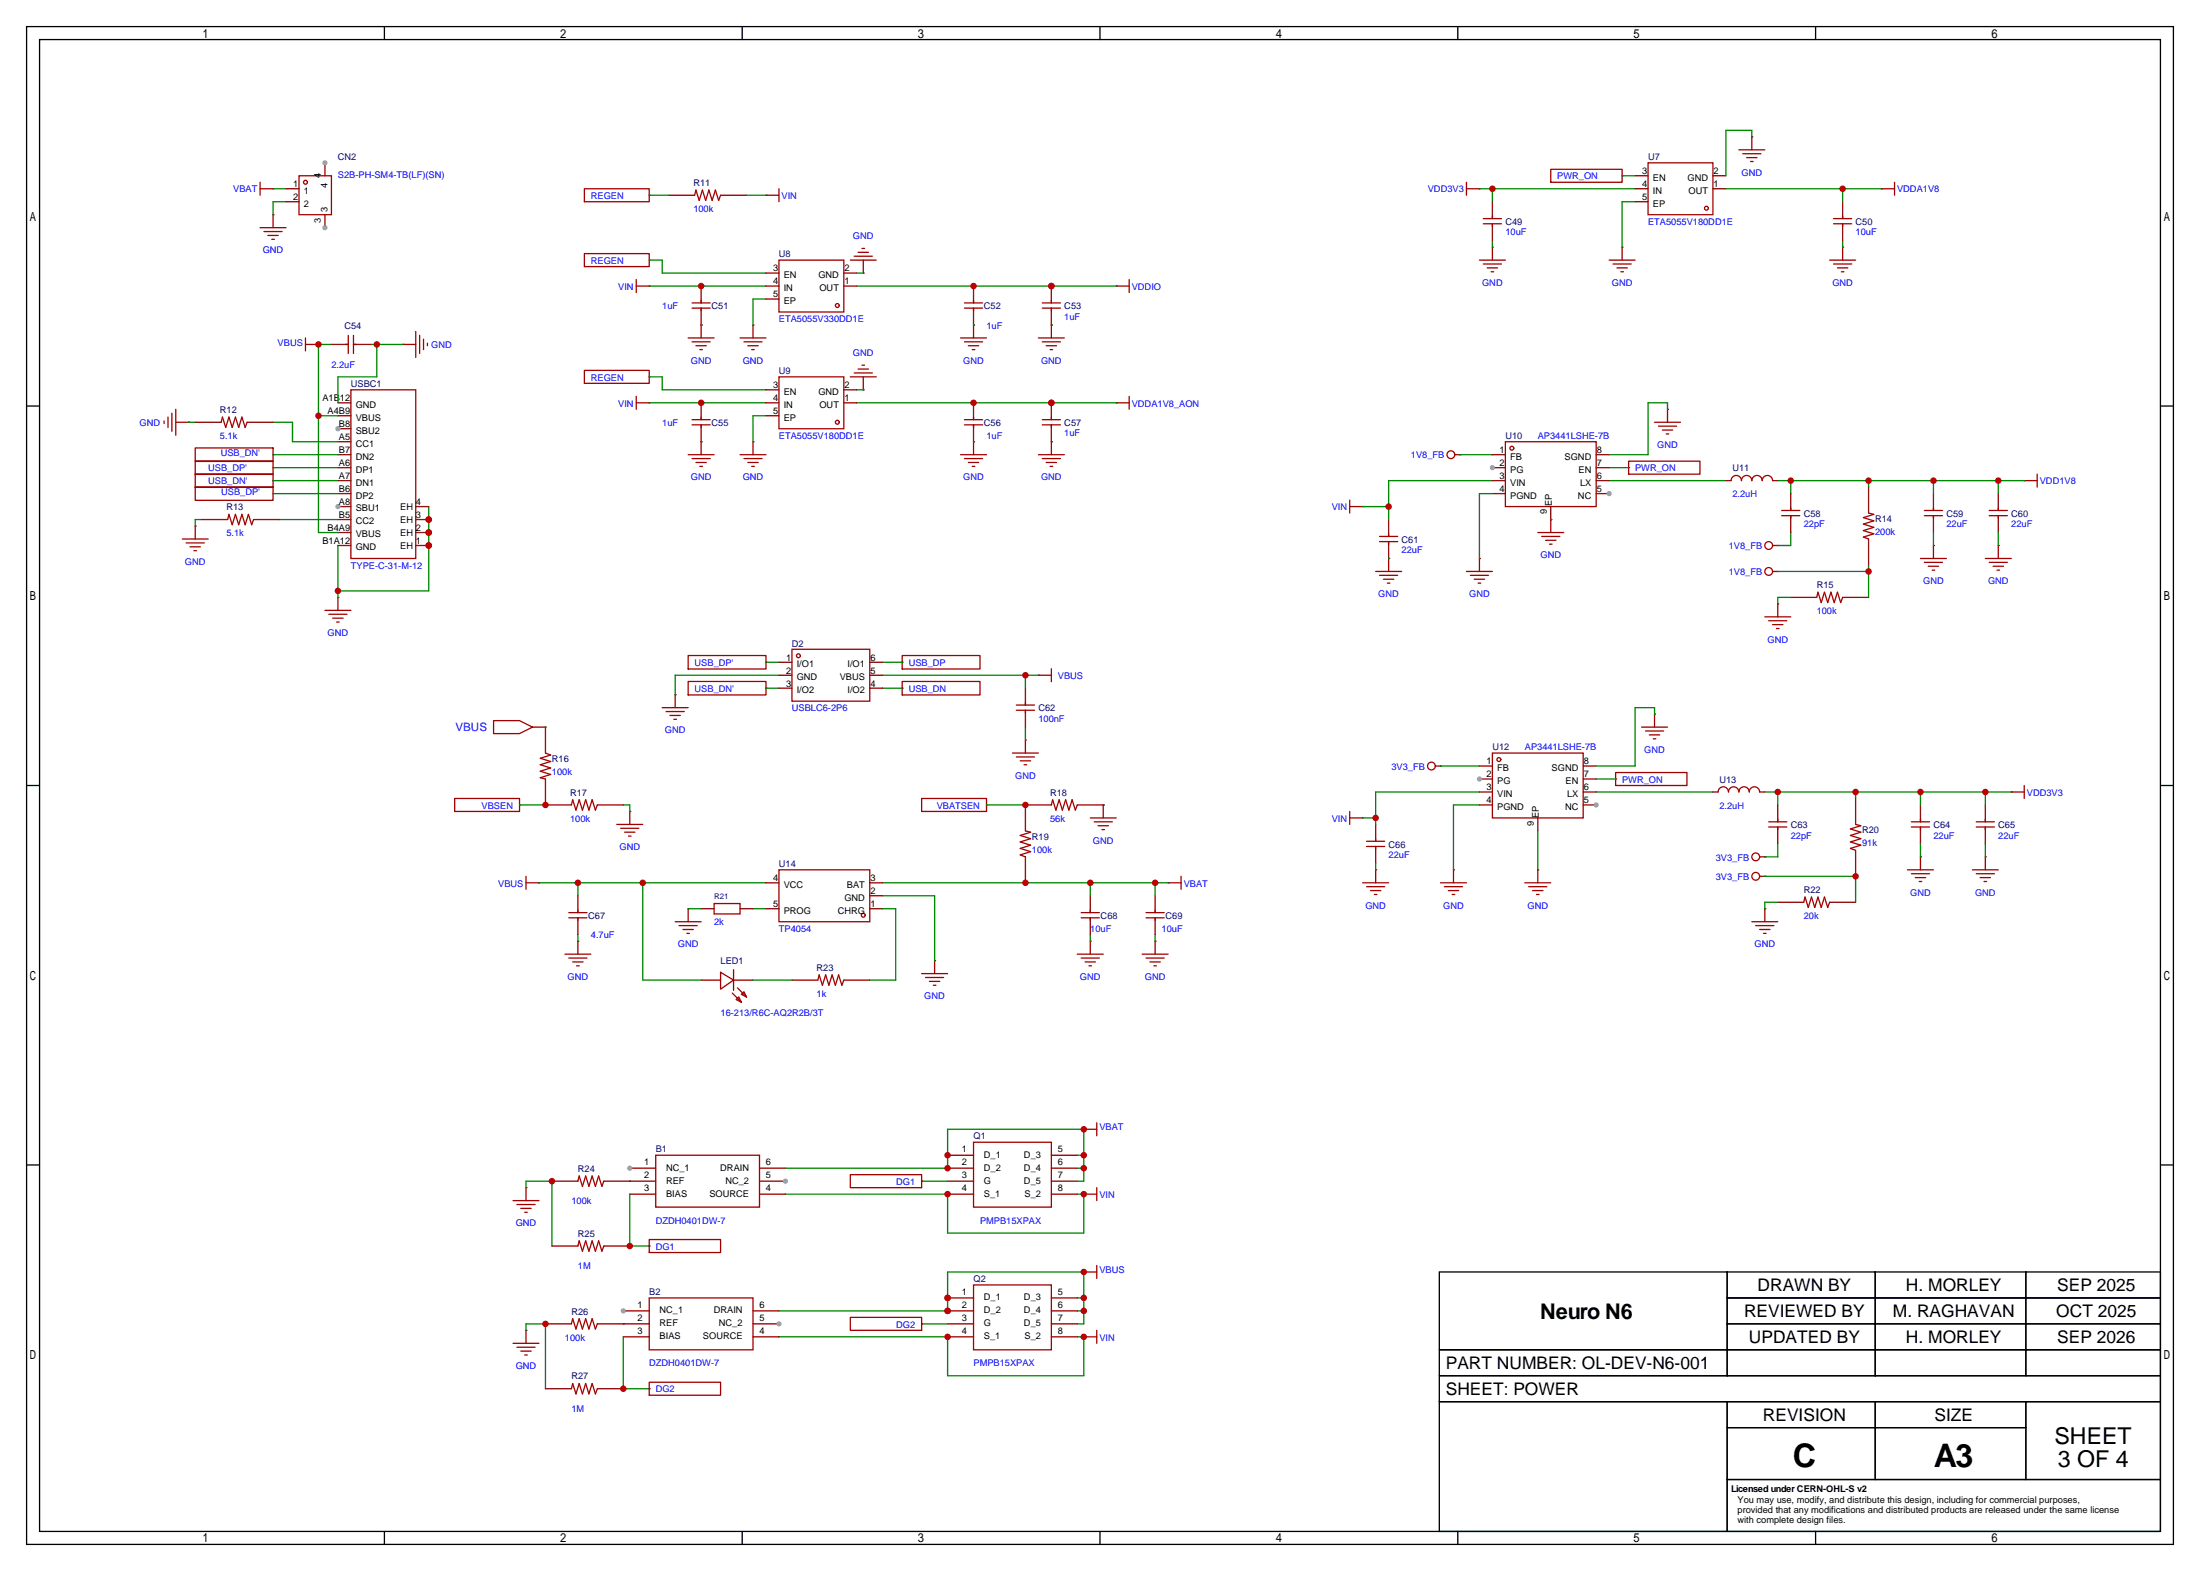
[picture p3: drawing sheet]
<svg xmlns="http://www.w3.org/2000/svg" width="431mm" height="308mm" viewBox="0 0 431 308" stroke-linecap="round" stroke-linejoin="round" font-family="sans-serif">
<g fill="none" stroke="#000" stroke-width=".25">
<path d="M5.2 5.2h420.4v297.2h-420.4zM7.7 7.7h415.3v292.1h-415.3zM75.3 5.2v2.5M145.3 5.2v2.5M215.4 5.2v2.5M285.5 5.2v2.5M355.5 5.2v2.5M5.2 79.5h2.5M423 79.5h2.6M5.2 153.8h2.5M423 153.8h2.6M5.2 228.1h2.5"/>
<path d="M423 228.1h2.6M281.8 249h141.2v50.8h-141.2zM338.2 249v20.4M338.2 254.1h84.8M338.2 259.2h84.8M367.2 249v20.4M396.7 249v20.4M281.8 264.3h141.2M281.8 269.4h141.2M281.8 274.4h141.2M338.2 274.4v25.4M338.2 279.5h58.5"/>
<path d="M367.2 274.4v15.3M396.7 274.4v15.3M75.3 299.8v2.6M145.3 299.8v2.6M215.4 299.8v2.6M285.5 299.8v2.6M338.2 289.7h84.8M355.5 299.8v2.6"/>
</g>
<g fill="none" stroke="#a10000" stroke-width=".25">
<path d="M50.9 37h2.6M50.9 35.7v2.5M287.1 37h2.6M287.1 35.7v2.5M303.7 33.1h13.9v2.6h-13.9zM340.5 29.3h5.1M341.2 30.1h3.6M342 30.9h2M342.8 31.6h.5M343 26.8v2.5M368.4 37h2.6M371 35.7v2.5"/>
<path d="M50.9 44.6h5.1M51.7 45.3h3.5M52.5 46.1h2M53.2 46.9h.5M53.5 42v2.6M114.4 49.7h12.7v2.5h-12.7zM124.6 56h2.5M124.6 54.7v2.6M135.5 59.3h3.6M137.3 58.8v.5M188.8 59.3h3.6M190.6 58.8v.5"/>
<path d="M218.6 56h2.5M221.1 54.7v2.6M289.7 50.9h5.1M290.4 51.7h3.6M291.2 52.5h2M292 53.2h.5M292.2 48.4v2.5M315.1 50.9h5.1M315.8 51.7h3.6M316.6 52.5h2M317.4 53.2h.5M317.6 48.4v2.5"/>
<path d="M358.3 50.9h5M359 51.7h3.6M359.8 52.5h2M360.6 53.2h.5M360.8 48.4v2.5M59.8 67.4h2.6M59.8 66.2v2.5M78.9 67.4h2.5M81.4 64.9v5.1M82.2 65.7v3.5M82.9 66.4v2.1M83.7 67.2v.5"/>
<path d="M124.6 77.6v2.5M124.6 78.9h2.5M134.7 66.2h5.1M135.5 60.3h3.6M135.5 66.9h3.6M136.3 67.7h2M137 68.5h.5M137.3 60.3v.5M137.3 63.6v2.6M144.9 66.2h5.1M145.7 66.9h3.5M146.4 67.7h2.1"/>
<path d="M147.2 68.5h.5M147.4 63.6v2.6M188.1 66.2h5.1M188.8 60.3h3.6M188.8 66.9h3.6M189.6 67.7h2M190.4 68.5h.5M190.6 60.3v.5M190.6 63.6v2.6M203.3 66.2h5.1M204.1 66.9h3.5M204.9 67.7h2"/>
<path d="M205.6 68.5h.5M205.9 63.6v2.6M218.6 78.9h2.5M221.1 77.6v2.5M32.1 82.4v.5M32.9 81.7v2M33.7 80.9v3.6M34.4 82.7h2.6M34.4 80.1v5.1M38.2 95.3h15.3v2.7h-15.3zM38.2 90.2h15.3v2.7h-15.3zM38.2 92.8h15.3v2.6h-15.3z"/>
<path d="M38.2 87.7h15.3v2.6h-15.3zM134.7 89h5.1M135.5 82.2h3.6M135.5 83.2h3.6M135.5 89.8h3.6M136.3 90.6h2M137 91.3h.5M137.3 81.7v.5M137.3 83.2v.5M137.3 86.5v2.5M144.9 89h5.1M145.7 89.8h3.5"/>
<path d="M146.4 90.6h2.1M147.2 91.3h.5M147.4 86.5v2.5M188.1 89h5.1M188.8 82.2h3.6M188.8 83.2h3.6M188.8 89.8h3.6M189.6 90.6h2M190.4 91.3h.5M190.6 81.7v.5M190.6 83.2v.5M190.6 86.5v2.5"/>
<path d="M203.3 89h5.1M204.1 89.8h3.5M204.9 90.6h2M205.6 91.3h.5M205.9 86.5v2.5M264.3 99.2h2.5M264.3 97.9v2.6M284.9 89h1M318.9 90.3h14v2.5h-14zM324 82.7h5.1M324.7 83.4h3.6M325.5 84.2h2"/>
<path d="M326.3 85h.5M326.5 80.1v2.6M376.8 99.9h3.6M378.6 99.4v.5M389.5 99.9h3.6M391.3 99.4v.5M396.4 94.1h2.5M398.9 92.8v2.6M35.7 105.5h5.1M36.4 106.3h3.6M37.2 107.1h2M38 107.8h.5"/>
<path d="M38.2 103v2.5M63.6 119.5h5.1M66.2 117v2.5M269.4 111.9h5M270.1 105h3.6M270.1 106h3.6M270.1 112.6h3.6M270.9 113.4h2M271.7 114.2h.5M271.9 104.5v.5M271.9 106v.6M271.9 109.3v2.6"/>
<path d="M301.1 104.3h5.1M301.9 105h3.5M302.6 105.8h2.1M303.4 106.6h.5M303.7 101.7v2.6M347.1 111.9h1M347.1 106.8h1M348.1 118.2v2.6M376 109.3h5.1M376.8 101h3.6M376.8 110.1h3.6M377.6 110.9h2"/>
<path d="M378.3 111.6h.5M378.6 101v.5M378.6 106.8v2.5M388.7 109.3h5.1M389.5 101h3.6M389.5 110.1h3.6M390.3 110.9h2M391 111.6h.5M391.3 101v.5M391.3 106.8v2.5M64.4 120.3h3.5M65.2 121h2"/>
<path d="M65.9 121.8h.5M129.7 138.6h5M130.4 139.3h3.6M132.2 136v2.6M134.7 128.3h15.3v2.7h-15.3zM134.7 133.4h15.3v2.7h-15.3zM176.7 133.4h15.2v2.7h-15.2zM176.7 128.3h15.2v2.7h-15.2zM203.3 132.2h2.6M205.9 130.9v2.6M324 139.8v2.6M345.6 120.8h5"/>
<path d="M346.3 121.5h3.6M347.1 122.3h2M347.9 123.1h.5M89 156.3h12.7v2.6h-12.7zM123.3 158.9v2.5M131.2 140.1h2M132 140.8h.5M180.5 156.3h12.7v2.6h-12.7zM198.2 147.4h5.1M199 148.2h3.6M199.8 149h2M200.5 149.7h.5"/>
<path d="M200.8 144.9v2.5M216 157.6v2.5M264.3 158.9v2.5M281.1 150h1M316.4 151.3h13.9v2.5h-13.9zM321.4 142.4h5.1M322.2 143.1h3.6M323 143.9h2M323.7 144.7h.5M393.8 155.1h2.6M396.4 153.8v2.5M103 172.8h2.5"/>
<path d="M103 171.6v2.5M120.8 161.4h5.1M121.5 162.2h3.6M122.3 162.9h2M123.1 163.7h.5M134.7 177.9v2.6M213.5 160.1h5.1M214.2 160.9h3.6M215 161.7h2M215.8 162.4h.5M228.7 172.8h2.6M231.3 171.6v2.5"/>
<path d="M264.3 160.1h2.5M266.8 172.8h5.1M267.6 173.6h3.5M267.6 164.7h3.5M267.6 165.7h3.5M268.4 174.4h2M269.1 175.1h.5M269.4 164.2v.5M269.4 165.7v.5M269.4 170.3v2.5M282.1 172.8h5M282.8 173.6h3.6"/>
<path d="M283.6 174.4h2M284.4 175.1h.5M284.6 170.3v2.5M344.6 167.8h1M344.6 171.6h1M345.6 177.9v2.6M373.5 170.3h5.1M374.3 160.9h3.5M374.3 161.9h3.5M374.3 171.1h3.5M375 171.8h2.1M375.8 172.6h.5"/>
<path d="M376 160.4v.5M376 161.9v.5M376 167.8v2.5M386.2 170.3h5.1M387 160.9h3.5M387 161.9h3.5M387 171.1h3.5M387.7 171.8h2.1M388.5 172.6h.5M388.7 160.4v.5M388.7 161.9v.5M388.7 167.8v2.5"/>
<path d="M110.6 186.8h5.1M111.4 187.6h3.5M112.1 188.3h2.1M112.9 189.1h.5M113.2 184.3v2.5M132.2 180.5h5.1M133 181.2h3.5M133.7 182h2.1M134.5 182.8h.5M180.5 190.6h5M181.2 191.4h3.6M182 192.2h2"/>
<path d="M182.8 192.9h.5M183 188.1v2.5M210.9 186.8h5.1M211.7 187.6h3.6M212.5 188.3h2M213.2 189.1h.5M213.5 184.3v2.5M223.6 186.8h5.1M224.4 187.6h3.6M225.2 188.3h2M225.9 189.1h.5M226.2 184.3v2.5"/>
<path d="M343 180.5h5.1M343.8 181.2h3.5M344.6 182h2M345.3 182.8h.5M100.5 235.1h5M101.2 235.8h3.6M102 236.6h2M102.7 237.4h.6M103 232.5v2.6M212.2 249h2.6M214.8 247.8v2.5M100.5 263h5"/>
<path d="M101.2 263.8h3.6M102 264.5h2M102.7 265.3h.6M103 260.5v2.5"/>
<circle cx="284.1" cy="89" r=".76"/>
<circle cx="346.3" cy="106.8" r=".76"/>
<circle cx="346.3" cy="111.9" r=".76"/>
<circle cx="280.3" cy="150" r=".76"/>
<circle cx="343.8" cy="171.6" r=".76"/>
<circle cx="343.8" cy="167.8" r=".76"/>
</g>
<g fill="none" stroke="#870000" stroke-width=".25">
<path d="M53.5 37h.1M289.7 37h.1M317.6 34.4h.1M343 26.8h.1M368.4 37h.1M53.5 42h.1M127.1 56h.1M127.1 50.9h.1M137.3 56v3.3M190.6 56v3.3M218.6 56h.1M292.2 48.4h.1"/>
<path d="M317.6 48.4h.1M360.8 48.4h.1M62.4 67.4h.1M78.9 67.4h.1M127.1 78.9h.1M137.3 63.6h.1M137.3 60.3v3.3M137.3 78.9v3.3M147.4 63.6h.1M190.6 63.6h.1M190.6 60.3v3.3M190.6 78.9v3.3"/>
<path d="M205.9 63.6h.1M218.6 78.9h.1M37 82.7h.1M53.5 96.6h.1M53.5 91.6h.1M53.5 94.1h.1M53.5 89h.1M137.3 86.5h.1M137.3 83.2v3.3M147.4 86.5h.1M190.6 86.5h.1M190.6 83.2v3.3"/>
<path d="M205.9 86.5h.1M266.8 99.2h.1M285.9 89h.1M318.9 91.6h.1M326.5 80.1h.1M378.6 96.6v3.3M391.3 96.6v3.3M396.4 94.1h.1M38.2 103h.1M66.2 117h.1M271.9 109.3h.1M271.9 101.7v3.3"/>
<path d="M271.9 106v3.3M303.7 101.7h.1M348.1 106.8h.1M348.1 118.2h.1M348.1 111.9h.1M378.6 106.8h.1M378.6 101v3.3M391.3 106.8h.1M391.3 101v3.3M132.2 136h.1M150 129.7h.1M150 134.7h.1"/>
<path d="M176.7 134.7h.1M176.7 129.7h.1M203.3 132.2h.1M324 139.8h.1M101.7 157.6h.1M123.3 158.9h.1M193.2 157.6h.1M200.8 144.9h.1M216 157.6h.1M282.1 150h.1M316.4 152.5h.1M376 157.6v3.3"/>
<path d="M388.7 157.6v3.3M393.8 155.1h.1M105.5 172.8h.1M134.7 177.9h.1M228.7 172.8h.1M266.8 160.1h.1M269.4 170.3h.1M269.4 161.4v3.3M269.4 165.7v3.3M284.6 170.3h.1M345.6 167.8h.1M345.6 177.9h.1"/>
<path d="M345.6 171.6h.1M376 167.8h.1M376 161.9v3.3M388.7 167.8h.1M388.7 161.9v3.3M113.2 184.3h.1M183 188.1h.1M213.5 184.3h.1M226.2 184.3h.1M103 232.5h.1M212.2 249h.1M103 260.5h.1"/>
</g>
<path d="M53.5 37h2.5M56 39.5h-2.5v2.5M127.1 78.9h22.9" fill="none" stroke="#008700" stroke-width=".25"/>
<circle cx="137.3" cy="78.9" r=".63" fill="#c00"/>
<path d="M127.1 56h22.9" fill="none" stroke="#008700" stroke-width=".25"/>
<circle cx="137.3" cy="56" r=".63" fill="#c00"/>
<path d="M167.8 78.9h50.8" fill="none" stroke="#008700" stroke-width=".25"/>
<g fill="#c00">
<circle cx="190.6" cy="78.9" r=".63"/>
<circle cx="205.9" cy="78.9" r=".63"/>
</g>
<path d="M167.8 56h50.8" fill="none" stroke="#008700" stroke-width=".25"/>
<g fill="#c00">
<circle cx="205.9" cy="56" r=".63"/>
<circle cx="190.6" cy="56" r=".63"/>
</g>
<path d="M289.7 37h30.5M292.2 37v2.5M317.6 34.4h2.6M320.2 39.5h-2.6v8.9" fill="none" stroke="#008700" stroke-width=".25"/>
<circle cx="292.2" cy="37" r=".63" fill="#c00"/>
<path d="M292.2 47.1v1.3M360.8 47.1v1.3M285.9 89h6.3M315.1 91.6h3.8M315.1 94.1h22.8M348.1 94.1h48.3M350.6 94.1v2.5M365.9 94.1v1.3M378.6 94.1v2.5M391.3 94.1v2.5M350.6 104.3v2.5h-2.5" fill="none" stroke="#008700" stroke-width=".25"/>
<g fill="#c00">
<circle cx="350.6" cy="94.1" r=".63"/>
<circle cx="365.9" cy="94.1" r=".63"/>
<circle cx="391.3" cy="94.1" r=".63"/>
<circle cx="378.6" cy="94.1" r=".63"/>
</g>
<path d="M348.1 111.9h17.8M365.9 110.6v6.4" fill="none" stroke="#008700" stroke-width=".25"/>
<circle cx="365.9" cy="111.9" r=".63" fill="#c00"/>
<path d="M378.6 104.3v2.5M391.3 104.3v2.5M289.7 157.6h-5.1v12.7M289.7 155.1h-20.3v6.3M266.8 160.1h2.6" fill="none" stroke="#008700" stroke-width=".25"/>
<circle cx="269.4" cy="160.1" r=".63" fill="#c00"/>
<path d="M282.1 150h7.6M312.5 152.5h3.9M312.5 155.1h22.9M345.6 155.1h48.2M348.1 155.1v2.5M363.3 155.1v1.2M376 155.1v2.5M388.7 155.1v2.5M348.1 165.2v2.6h-2.5" fill="none" stroke="#008700" stroke-width=".25"/>
<g fill="#c00">
<circle cx="348.1" cy="155.1" r=".63"/>
<circle cx="363.3" cy="155.1" r=".63"/>
<circle cx="376" cy="155.1" r=".63"/>
<circle cx="388.7" cy="155.1" r=".63"/>
</g>
<path d="M150 129.7h2.5M150 134.7h2.5M172.8 134.7h3.9M172.8 132.2h30.5M200.8 132.2v2.5M345.6 171.6h17.7v5.1M376 165.2v2.6M388.7 165.2v2.6" fill="none" stroke="#008700" stroke-width=".25"/>
<circle cx="200.8" cy="132.2" r=".63" fill="#c00"/>
<path d="M53.5 94.1h12.7M152.5 132.2h-20.3v3.8M200.8 142.4v2.5M105.5 172.8h44.5M113.2 172.8v2.6M125.9 172.8v19.1h11.4M147.4 177.9h2.6" fill="none" stroke="#008700" stroke-width=".25"/>
<g fill="#c00">
<circle cx="125.9" cy="172.8" r=".63"/>
<circle cx="113.2" cy="172.8" r=".63"/>
</g>
<path d="M83.9 99.2v16.5h-17.7M66.2 106.8v10.2M113.2 183v1.3M213.5 183v1.3M226.2 183v1.3" fill="none" stroke="#008700" stroke-width=".25"/>
<g fill="#c00">
<circle cx="83.9" cy="104.3" r=".63"/>
<circle cx="83.9" cy="106.8" r=".63"/>
<circle cx="83.9" cy="101.7" r=".63"/>
<circle cx="66.2" cy="115.7" r=".63"/>
</g>
<path d="M172.8 129.7h3.9M103 232.5v-1.2h5.1v12.7M153.8 233.8h31.7v7.6h26.7v-7.6h-1.3M152.5 256.7h33v-7.7h26.7v10.2h-1.3M210.9 256.7h1.3M210.9 254.1h1.3" fill="none" stroke="#008700" stroke-width=".25"/>
<g fill="#c00">
<circle cx="212.2" cy="256.7" r=".63"/>
<circle cx="212.2" cy="254.1" r=".63"/>
<circle cx="212.2" cy="249" r=".63"/>
<circle cx="185.5" cy="254.1" r=".63"/>
<circle cx="185.5" cy="256.7" r=".63"/>
</g>
<path d="M266.8 99.2h5.1M292.2 94.1h-20.3v7.6M101.7 157.6h5.1M193.2 157.6h7.6M103 260.5v-1.3h3.8v12.7M152.5 261.7h33v7.7h26.7v-7.7h-1.3" fill="none" stroke="#008700" stroke-width=".25"/>
<circle cx="271.9" cy="99.2" r=".63" fill="#c00"/>
<g fill="none" stroke="#008700" stroke-width=".25">
<path d="M137.3 63.6h.1M190.6 63.6h.1M205.9 63.6h.1M37 82.7h1.2M137.3 86.5h.1M150 81.4h-2.6v5.1M190.6 86.5h.1M205.9 86.5h.1M271.9 109.3h.1M122 157.6h1.3v1.3M216 157.6h.1M269.4 169v1.3"/>
<path d="M123.3 231.3h.1M122 259.2h.1"/>
</g>
<g fill="none" stroke="#a10000" stroke-width=".25">
<path d="M68.7 76.3h12.7v33h-12.7zM155.1 127.1h15.2v10.2h-15.2z"/>
<circle cx="156.3" cy="128.4" r=".38"/>
</g>
<path d="M66.2 78.9h2.5M66.2 81.4h2.5M66.2 83.9h2.5M152.5 129.7h2.6M152.5 132.2h2.6M152.5 134.7h2.6M170.3 129.7h2.5M170.3 132.2h2.5M170.3 134.7h2.5" fill="none" stroke="#870000" stroke-width=".25"/>
<circle cx="66.2" cy="83.9" r=".51" fill="#999"/>
<path d="M66.2 86.5h2.5M66.2 89h2.5M66.2 91.6h2.5M66.2 94.1h2.5M66.2 96.6h2.5M66.2 99.2h2.5" fill="none" stroke="#870000" stroke-width=".25"/>
<circle cx="66.2" cy="99.2" r=".51" fill="#999"/>
<path d="M81.4 99.2h2.5M66.2 101.7h2.5M66.2 104.3h2.5M66.2 106.8h2.5M81.4 101.7h2.5" fill="none" stroke="#870000" stroke-width=".25"/>
<circle cx="83.9" cy="101.7" r=".63" fill="#c00"/>
<path d="M81.4 104.3h2.5" fill="none" stroke="#870000" stroke-width=".25"/>
<circle cx="83.9" cy="104.3" r=".63" fill="#c00"/>
<path d="M81.4 106.8h2.5" fill="none" stroke="#870000" stroke-width=".25"/>
<circle cx="83.9" cy="106.8" r=".63" fill="#c00"/>
<path d="M64.9 67.4h-2.5v36.9h3.8M53.5 91.6h12.7M53.5 82.7h3.8v3.8h8.9M53.5 89h12.7M53.5 96.6h12.7M62.4 81.4h3.8M39.5 101.7h-1.3v1.3M54.7 101.7h11.5" fill="none" stroke="#008700" stroke-width=".25"/>
<g fill="#c00">
<circle cx="62.4" cy="81.4" r=".63"/>
<circle cx="62.4" cy="67.4" r=".63"/>
</g>
<path d="M72.5 67.4h6.4M73.8 67.4v6.4h-7.6v5.1" fill="none" stroke="#008700" stroke-width=".25"/>
<circle cx="73.8" cy="67.4" r=".63" fill="#c00"/>
<g fill="none" stroke="#a10000" stroke-width=".25">
<path d="M58.5 34.4h6.4v7.6h-6.4z"/>
<circle cx="59.8" cy="35.7" r=".38"/>
</g>
<path d="M56 37h2.5M56 39.5h2.5M63.6 42v2.6" fill="none" stroke="#870000" stroke-width=".25"/>
<circle cx="63.6" cy="44.6" r=".51" fill="#999"/>
<path d="M63.6 31.9v2.5" fill="none" stroke="#870000" stroke-width=".25"/>
<circle cx="63.6" cy="31.9" r=".51" fill="#999"/>
<g fill="none" stroke="#a10000" stroke-width=".25">
<path d="M292.2 147.4h17.8v12.7h-17.8z"/>
<circle cx="293.5" cy="148.7" r=".38"/>
</g>
<path d="M289.7 150h2.5M289.7 152.5h2.5" fill="none" stroke="#870000" stroke-width=".25"/>
<circle cx="289.7" cy="152.5" r=".51" fill="#999"/>
<path d="M289.7 155.1h2.5M289.7 157.6h2.5M310 157.6h2.5" fill="none" stroke="#870000" stroke-width=".25"/>
<circle cx="312.5" cy="157.6" r=".51" fill="#999"/>
<path d="M292.2 89h2.6M292.2 91.6h2.6M310 155.1h2.5M310 152.5h2.5M310 150h2.5M301.1 170.3h.1M301.1 160.1v2.6" fill="none" stroke="#870000" stroke-width=".25"/>
<path d="M324 139.8v-1.2h-3.8v11.4h-7.7M301.1 162.7v7.6" fill="none" stroke="#008700" stroke-width=".25"/>
<g fill="none" stroke="#a10000" stroke-width=".25">
<path d="M294.8 86.5h17.7v12.7h-17.7zM298.6 172.8h5.1M299.3 173.6h3.6M300.1 174.4h2M300.9 175.1h.5M301.1 170.3v2.5"/>
<circle cx="296" cy="87.8" r=".38"/>
</g>
<circle cx="292.2" cy="91.6" r=".51" fill="#999"/>
<path d="M292.2 94.1h2.6M292.2 96.6h2.6M312.5 96.6h2.6" fill="none" stroke="#870000" stroke-width=".25"/>
<circle cx="315.1" cy="96.6" r=".51" fill="#999"/>
<path d="M205.9 56v3.3M205.9 60.3v3.3M303.7 99.2v2.5M312.5 94.1h2.6M312.5 91.6h2.6M312.5 89h2.6M289.7 109.3h.1M137.3 191.9h3.8M143.6 191.9h3.8" fill="none" stroke="#870000" stroke-width=".25"/>
<path d="M292.2 96.6h-2.5v12.7M326.5 80.1v-1.2h-3.8v10.1h-7.6M303.7 101.7h.1" fill="none" stroke="#008700" stroke-width=".25"/>
<path d="M287.1 111.9h5.1M287.9 112.6h3.6M288.7 113.4h2M289.4 114.2h.5M289.7 109.3v2.6M141.1 190.4l2.5 1.5-2.5 1.8zM143.4 194.4l1.8 1.8M143.6 189.9v4M144.1 195.7l.6-.5 .5 1zM144.4 193.4l1.8 1.8M145.2 194.7l.5-.5 .5 1z" fill="none" stroke="#a10000" stroke-width=".25"/>
<circle cx="205.9" cy="56" r=".63" fill="#c00"/>
<path d="M204.1 59.3h3.5M205.9 58.8v.5M204.1 60.3h3.5M205.9 60.3v.5" fill="none" stroke="#a10000" stroke-width=".25"/>
<path d="M205.9 78.9v3.3M205.9 83.2v3.3" fill="none" stroke="#870000" stroke-width=".25"/>
<circle cx="205.9" cy="78.9" r=".63" fill="#c00"/>
<g fill="none" stroke="#a10000" stroke-width=".25">
<path d="M43.3 82.7l.3-1 .6 2 .6-2 .7 2 .6-2 .6 2 .7-2 .6 2 .4-1M204.1 82.2h3.5M204.1 83.2h3.5M205.9 81.7v.5M205.9 83.2v.5M44.6 101.7l.2-1 .7 2 .6-2 .6 2 .7-2 .6 2 .6-2 .7 2 .4-1M199 138h3.6M199 139.1h3.6M200.8 137.5v.5M200.8 139.1v.5M111.9 157.6l.2-1 .7 2 .6-2 .6 2 .7-2 .6 2 .7-2 .6 2 .4-1M205.9 157.6l.2-1 .7 2 .6-2 .6 2 .7-2 .6 2 .6-2 .7 2 .3-1"/>
<path d="M111.4 178.7h3.5M111.4 179.7h3.5M113.2 178.2v.5M113.2 179.7v.5M200.8 162.7l1 .2-2 .7 2 .6-2 .6 2 .7-2 .6 2 .7-2 .6 1 .4M211.7 178.7h3.6M211.7 179.7h3.6M213.5 178.2v.5M213.5 179.7v.5M224.4 178.7h3.6M224.4 179.7h3.6M226.2 178.2v.5"/>
<path d="M226.2 179.7v.5"/>
</g>
<g fill="none" stroke="#870000" stroke-width=".25">
<path d="M38.2 82.7h5.1M48.4 82.7h5.1M39.5 101.7h5.1M49.7 101.7h5M200.8 134.7v3.3M200.8 139.1v3.3M106.8 157.6h5.1M117 157.6h5M205.9 157.6h-5.1v5.1M210.9 157.6h5.1M113.2 175.4v3.3M113.2 179.7v3.3"/>
<path d="M200.8 167.8v5M213.5 175.4v3.3M213.5 179.7v3.3M226.2 175.4v3.3M226.2 179.7v3.3"/>
</g>
<circle cx="200.8" cy="157.6" r=".63" fill="#c00"/>
<path d="M190.6 223.6h15.3v12.7h-15.3zM113.2 244l.2-1 .6 2 .7-2 .6 2 .7-2 .6 2 .6-2 .7 2 .3-1M111.9 271.9l.2-1 .7 2 .6-2 .6 2 .7-2 .6 2 .7-2 .6 2 .4-1" fill="none" stroke="#a10000" stroke-width=".25"/>
<path d="M185.5 226.2h5.1M185.5 228.7h5.1M185.5 231.3h5.1M185.5 233.8h5.1M108.1 244h5.1M118.2 244h5.1M106.8 271.9h5.1M117 271.9h5" fill="none" stroke="#870000" stroke-width=".25"/>
<circle cx="185.5" cy="233.8" r=".63" fill="#c00"/>
<path d="M205.9 226.2h5M205.9 228.7h5M205.9 231.3h5M205.9 233.8h5M185.5 254.1h5.1" fill="none" stroke="#870000" stroke-width=".25"/>
<path d="M190.6 251.6h15.3v12.7h-15.3z" fill="none" stroke="#a10000" stroke-width=".25"/>
<circle cx="185.5" cy="254.1" r=".63" fill="#c00"/>
<path d="M185.5 256.7h5.1" fill="none" stroke="#870000" stroke-width=".25"/>
<circle cx="185.5" cy="256.7" r=".63" fill="#c00"/>
<path d="M185.5 259.2h5.1M185.5 261.7h5.1" fill="none" stroke="#870000" stroke-width=".25"/>
<circle cx="185.5" cy="261.7" r=".63" fill="#c00"/>
<path d="M123.3 228.7h5.1M205.9 254.1h5M205.9 256.7h5M205.9 259.2h5M205.9 261.7h5" fill="none" stroke="#870000" stroke-width=".25"/>
<path d="M128.4 226.2h20.3v10.1h-20.3z" fill="none" stroke="#a10000" stroke-width=".25"/>
<circle cx="123.3" cy="228.7" r=".51" fill="#999"/>
<path d="M123.3 231.3h5.1M123.3 233.8h5.1M148.7 231.3h5.1M148.7 228.7h5.1" fill="none" stroke="#870000" stroke-width=".25"/>
<circle cx="153.8" cy="231.3" r=".51" fill="#999"/>
<path d="M148.7 233.8h5.1M122 256.7h5.1" fill="none" stroke="#870000" stroke-width=".25"/>
<path d="M127.1 254.1h20.3v10.2h-20.3z" fill="none" stroke="#a10000" stroke-width=".25"/>
<circle cx="122" cy="256.7" r=".51" fill="#999"/>
<path d="M122 259.2h5.1M147.4 259.2h5.1M147.4 256.7h5.1M122 261.7h5.1" fill="none" stroke="#870000" stroke-width=".25"/>
<circle cx="152.5" cy="259.2" r=".51" fill="#999"/>
<path d="M130.9 38.2h5.1M141.1 38.2h5.1M108.1 231.3h5.1M118.2 231.3h5.1M147.4 261.7h5.1" fill="none" stroke="#870000" stroke-width=".25"/>
<path d="M136 38.2l.3-1 .6 2 .6-2 .7 2 .6-2 .6 2 .7-2 .6 2 .4-1M113.2 231.3l.2-1 .6 2 .7-2 .6 2 .7-2 .6 2 .6-2 .7 2 .3-1" fill="none" stroke="#a10000" stroke-width=".25"/>
<circle cx="108.1" cy="231.3" r=".63" fill="#c00"/>
<path d="M111.9 259.2l.2-1 .7 2 .6-2 .6 2 .7-2 .6 2 .7-2 .6 2 .4-1" fill="none" stroke="#a10000" stroke-width=".25"/>
<path d="M106.8 259.2h5.1M117 259.2h5" fill="none" stroke="#870000" stroke-width=".25"/>
<circle cx="106.8" cy="259.2" r=".63" fill="#c00"/>
<path d="M348.9 99.9h3.5M350.6 99.4v.5M348.9 101h3.5M350.6 101v.5M355.7 117l.3-1 .6 2 .7-2 .6 2 .6-2 .7 2 .6-2 .6 2 .4-1M346.3 160.9h3.6M346.3 161.9h3.6M348.1 160.4v.5M348.1 161.9v.5M363.3 161.4l1.1 .3-2.1 .6 2.1 .6-2.1 .7 2.1 .6-2.1 .6 2.1 .7-2.1 .6 1 .4" fill="none" stroke="#a10000" stroke-width=".25"/>
<path d="M350.6 96.6v3.3M350.6 117h5.1M350.6 101v3.3M360.8 117h5.1M348.1 157.6v3.3M348.1 161.9v3.3M363.3 166.5v5.1" fill="none" stroke="#870000" stroke-width=".25"/>
<circle cx="363.3" cy="171.6" r=".63" fill="#c00"/>
<path d="M64.9 67.4h3.3M69.2 67.4h3.3M337.9 94.1h1.1M347.1 94.1h1M365.9 95.4v5.1M365.9 105.5v5.1M335.4 155.1h1M344.6 155.1h1M363.3 156.3v5.1M348.1 176.7h5.1M358.3 176.7h5" fill="none" stroke="#870000" stroke-width=".25"/>
<path d="M67.7 67.4h.5M68.2 65.7v3.5M69.2 65.7v3.5M69.2 67.4h.5M339 94.1a1.02 1.02 0 0 1 1-1 1.02 1.02 0 0 1 1 1 1.02 1.02 0 0 1 1-1 1.02 1.02 0 0 1 1 1 1.02 1.02 0 0 1 1-1 1.02 1.02 0 0 1 1.1 1 1.02 1.02 0 0 1 1-1 1.02 1.02 0 0 1 1 1M365.9 100.5l1 .2-2 .6 2 .7-2 .6 2 .7-2 .6 2 .6-2 .7 1 .3M336.4 155.1a1.02 1.02 0 0 1 1-1 1.02 1.02 0 0 1 1.1 1 1.02 1.02 0 0 1 1-1 1.02 1.02 0 0 1 1 1 1.02 1.02 0 0 1 1-1 1.02 1.02 0 0 1 1 1 1.02 1.02 0 0 1 1-1 1.02 1.02 0 0 1 1.1 1M353.2 176.7l.2-1.1 .7 2.1 .6-2.1 .6 2.1 .7-2.1 .6 2.1 .7-2.1 .6 2.1 .4-1" fill="none" stroke="#a10000" stroke-width=".25"/>
<path d="M172.8 172.8h55.9M213.5 172.8v2.6M226.2 172.8v2.6" fill="none" stroke="#008700" stroke-width=".25"/>
<g fill="#c00">
<circle cx="213.5" cy="172.8" r=".63"/>
<circle cx="226.2" cy="172.8" r=".63"/>
<circle cx="200.8" cy="172.8" r=".63"/>
</g>
<path d="M172.8 175.4h10.2v12.7M172.8 177.9h2.6v14h-5.1" fill="none" stroke="#008700" stroke-width=".25"/>
<g fill="none" stroke="#a10000" stroke-width=".25">
<path d="M106.8 147.4l1 .4-2 .7 2 .6-2 .6 2 .7-2 .6 2 .6-2 .7 1 .2M152.5 170.3h17.8v10.2h-17.8zM160.1 191.9l.3-1 .6 2 .7-2 .6 2 .6-2 .7 2 .6-2 .6 2 .4-1"/>
<circle cx="169" cy="179.2" r=".38"/>
</g>
<path d="M106.8 142.4v5M106.8 152.5v5.1M150 177.9h2.5M150 172.8h2.5M170.3 177.9h2.5M170.3 175.4h2.5M170.3 172.8h2.5M155.1 191.9h5M165.2 191.9h5.1" fill="none" stroke="#870000" stroke-width=".25"/>
<circle cx="106.8" cy="157.6" r=".63" fill="#c00"/>
<path d="M127.1 38.2h.1M150 38.2h.1M127.1 73.8h.1M104.3 142.4h2.5M212.2 233.8h.1" fill="none" stroke="#870000" stroke-width=".25"/>
<path d="M114.4 37h12.7v2.5h-12.7zM150 38.2h2.5M152.5 37v2.5M114.4 72.5h12.7v2.6h-12.7zM96.6 141.1h5.1l2.6 1.3-2.6 1.2h-5.1zM212.2 233.8h2.6M214.8 232.5v2.6" fill="none" stroke="#a10000" stroke-width=".25"/>
<path d="M127.1 38.2h3.8M146.2 38.2h3.8M127.1 50.9h2.6v2.6h20.3M127.1 73.8h2.6v2.5h20.3M106.8 142.4h.1" fill="none" stroke="#008700" stroke-width=".25"/>
<circle cx="212.2" cy="233.8" r=".63" fill="#c00"/>
<path d="M214.8 219.8v2.6M212.2 221.1h2.6" fill="none" stroke="#a10000" stroke-width=".25"/>
<path d="M212.2 221.1h.1" fill="none" stroke="#870000" stroke-width=".25"/>
<path d="M153.8 228.7h31.7v-7.6h26.7v10.2h-1.3M210.9 226.2h1.3M210.9 228.7h1.3" fill="none" stroke="#008700" stroke-width=".25"/>
<g fill="#c00">
<circle cx="212.2" cy="226.2" r=".63"/>
<circle cx="212.2" cy="228.7" r=".63"/>
<circle cx="212.2" cy="221.1" r=".63"/>
<circle cx="185.5" cy="226.2" r=".63"/>
<circle cx="185.5" cy="228.7" r=".63"/>
</g>
<path d="M123.3 233.8v10.2h3.8" fill="none" stroke="#008700" stroke-width=".25"/>
<circle cx="123.3" cy="244" r=".63" fill="#c00"/>
<path d="M180.5 231.3h5M122 261.7v10.2h5.1" fill="none" stroke="#008700" stroke-width=".25"/>
<path d="M166.5 230h14v2.5h-14zM127.1 242.7h14v2.5h-14z" fill="none" stroke="#a10000" stroke-width=".25"/>
<path d="M180.5 231.3h.1M127.1 244h.1" fill="none" stroke="#870000" stroke-width=".25"/>
<circle cx="122" cy="271.9" r=".63" fill="#c00"/>
<path d="M180.5 259.2h5" fill="none" stroke="#008700" stroke-width=".25"/>
<path d="M166.5 257.9h14v2.6h-14zM127.1 270.6h14v2.6h-14zM212.2 261.7h2.6M214.8 260.5v2.5" fill="none" stroke="#a10000" stroke-width=".25"/>
<path d="M180.5 259.2h.1M127.1 271.9h.1M212.2 261.7h.1" fill="none" stroke="#870000" stroke-width=".25"/>
<circle cx="212.2" cy="261.7" r=".63" fill="#c00"/>
<path d="M337.9 37h30.5M360.8 37v2.5M150 58.5h-2.6v5.1M167.8 53.5h1.2M167.8 76.3h1.2M350.6 117h-2.5v1.2M134.7 177.9h2.6M348.1 176.7h-2.5v1.2M147.4 191.9h7.7" fill="none" stroke="#008700" stroke-width=".25"/>
<g fill="none" stroke="#a10000" stroke-width=".25">
<path d="M322.7 31.9h12.7v10.1h-12.7zM166.5 50.9h5.1M167.3 50.2h3.5M168 49.4h2.1M168.8 48.6h.5M169 50.9v2.6M290.4 42.8h3.6M290.4 43.8h3.6M292.2 42.3v.5M292.2 43.8v.5M359 42.8h3.6M359 43.8h3.6"/>
<path d="M360.8 42.3v.5M360.8 43.8v.5M152.5 73.8h12.7v10.1h-12.7zM166.5 73.8h5.1M167.3 73h3.5M168 72.3h2.1M168.8 71.5h.5M169 73.8v2.5M139.8 176.9h5.1v2h-5.1z"/>
<circle cx="334.1" cy="40.8" r=".38"/>
<circle cx="164" cy="82.7" r=".38"/>
</g>
<g fill="none" stroke="#870000" stroke-width=".25">
<path d="M292.2 39.5v3.3M320.2 39.5h2.5M320.2 37h2.5M320.2 34.4h2.5M335.4 37h2.5M335.4 34.4h2.5M360.8 39.5v3.3M169 53.5h.1M292.2 43.8v3.3M360.8 43.8v3.3M150 78.9h2.5M150 76.3h2.5"/>
<path d="M165.2 78.9h2.6M165.2 76.3h2.6M169 76.3h.1M150 81.4h2.5M137.3 177.9h2.5M144.9 177.9h2.5"/>
</g>
<circle cx="360.8" cy="37" r=".63" fill="#c00"/>
<path d="M343 26.8v-1.3h-5.1v8.9" fill="none" stroke="#008700" stroke-width=".25"/>
<g fill="none" stroke="#a10000" stroke-width=".25">
<path d="M152.5 50.9h12.7v10.2h-12.7z"/>
<circle cx="164" cy="59.8" r=".38"/>
</g>
<path d="M150 56h2.5M150 53.5h2.5M150 58.5h2.5M165.2 56h2.6M165.2 53.5h2.6" fill="none" stroke="#870000" stroke-width=".25"/>
<g font-size="6.3">
<text x="351" y="287.3">C</text>
<text x="378.7" y="287.3">A3</text>
</g>
<g font-size="4.5">
<text x="402.3" y="282.7">SHEET</text>
<text x="402.9" y="287.2">3 OF 4</text>
</g>
<text font-size="4.2" x="301.6" y="258.3">Neuro N6</text>
<g font-size="3.4">
<text x="341.5" y="257.8">REVIEWED BY</text>
<text x="344.2" y="252.7">DRAWN BY</text>
<text x="370.7" y="257.8">M. RAGHAVAN</text>
<text x="373.2" y="252.7">H. MORLEY</text>
<text x="402.6" y="257.8">OCT 2025</text>
<text x="402.8" y="252.7">SEP 2025</text>
<text x="342.5" y="262.9">UPDATED BY</text>
<text x="373.2" y="262.9">H. MORLEY</text>
<text x="402.8" y="262.9">SEP 2026</text>
<text x="283.1" y="268">PART NUMBER: OL-DEV-N6-001</text>
<text x="283.1" y="273.1">SHEET: POWER</text>
<text x="345.2" y="278.1">REVISION</text>
<text x="378.8" y="278.1">SIZE</text>
</g>
<text font-size="2.3" fill="#00f" x="89.2" y="143.1">VBUS</text>
<g font-size="1.8">
<text x="62.8" y="34.8" transform="rotate(-90 62.8 34.8)">4</text>
<text x="321.6" y="34.1">3</text>
<text x="323.6" y="35.4">EN</text>
<text x="330.4" y="35.4">GND</text>
<text x="335.5" y="34.1">2</text>
<text x="57.4" y="36.6">1</text>
<text x="57.4" y="39.2">2</text>
<text x="59.5" y="37.9">1</text>
<text x="59.5" y="40.5">2</text>
<text x="64.1" y="41.6" transform="rotate(-90 64.1 41.6)">3</text>
<text x="64.1" y="36.9" transform="rotate(-90 64.1 36.9)">4</text>
<text x="321.6" y="39.2">5</text>
<text x="321.6" y="36.6">4</text>
<text x="323.6" y="40.5">EP</text>
<text x="323.6" y="37.9">IN</text>
<text x="330.6" y="37.9">OUT</text>
<text x="335.5" y="36.6">1</text>
<text x="62.8" y="43.7" transform="rotate(-90 62.8 43.7)">3</text>
<text x="151.4" y="53.2">3</text>
<text x="165.4" y="53.2">2</text>
<text x="151.4" y="55.7">4</text>
<text x="151.4" y="58.2">5</text>
<text x="153.5" y="54.4">EN</text>
<text x="153.5" y="57">IN</text>
<text x="153.5" y="59.5">EP</text>
<text x="160.3" y="54.4">GND</text>
<text x="160.5" y="57">OUT</text>
<text x="165.4" y="55.7">1</text>
<text x="151.4" y="76">3</text>
<text x="153.5" y="77.3">EN</text>
<text x="160.3" y="77.3">GND</text>
<text x="165.4" y="76">2</text>
<text x="63.1" y="78.6">A1B12</text>
<text x="64.1" y="81.1">A4B9</text>
<text x="66.4" y="83.6">B8</text>
<text x="69.6" y="79.8">GND</text>
<text x="69.6" y="82.4">VBUS</text>
<text x="151.4" y="81.1">5</text>
<text x="151.4" y="78.6">4</text>
<text x="153.5" y="82.4">EP</text>
<text x="153.5" y="79.8">IN</text>
<text x="160.5" y="79.8">OUT</text>
<text x="165.4" y="78.6">1</text>
<text x="66.4" y="86.2">A5</text>
<text x="66.4" y="88.7">B7</text>
<text x="69.6" y="84.9">SBU2</text>
<text x="69.6" y="87.4">CC1</text>
<text x="69.6" y="90">DN2</text>
<text x="293.6" y="88.7">1</text>
<text x="295.7" y="90">FB</text>
<text x="306.4" y="90">SGND</text>
<text x="312.7" y="88.7">8</text>
<text x="66.4" y="91.3">A6</text>
<text x="66.4" y="93.8">A7</text>
<text x="69.6" y="92.5">DP1</text>
<text x="69.6" y="95.1">DN1</text>
<text x="293.6" y="91.3">2</text>
<text x="293.6" y="93.8">3</text>
<text x="295.7" y="92.5">PG</text>
<text x="295.7" y="95.1">VIN</text>
<text x="309.1" y="92.5">EN</text>
<text x="309.4" y="95.1">LX</text>
<text x="312.7" y="93.8">6</text>
<text x="312.7" y="91.3">7</text>
<text x="66.4" y="96.3">B6</text>
<text x="66.4" y="98.9">A8</text>
<text x="66.4" y="101.4">B5</text>
<text x="69.6" y="97.6">DP2</text>
<text x="69.6" y="100.1">SBU1</text>
<text x="78.4" y="99.9">EH</text>
<text x="81.4" y="98.9">4</text>
<text x="81.4" y="101.4">3</text>
<text x="293.6" y="96.3">4</text>
<text x="295.7" y="97.6">PGND</text>
<text x="302.9" y="100.7" transform="rotate(-90 302.9 100.7)">9</text>
<text x="303.9" y="99.2" transform="rotate(-90 303.9 99.2)">EP</text>
<text x="309" y="97.6">NC</text>
<text x="312.7" y="96.3">5</text>
<text x="63.1" y="106.5">B1A12</text>
<text x="64.1" y="104">B4A9</text>
<text x="69.6" y="102.7">CC2</text>
<text x="69.6" y="105.2">VBUS</text>
<text x="69.6" y="107.8">GND</text>
<text x="78.4" y="102.4">EH</text>
<text x="78.4" y="105">EH</text>
<text x="78.4" y="107.5">EH</text>
<text x="81.4" y="104">2</text>
<text x="81.4" y="106.5">1</text>
<text x="153.9" y="129.4">1</text>
<text x="153.9" y="131.9">2</text>
<text x="156" y="130.6">I/O1</text>
<text x="165.9" y="130.6">I/O1</text>
<text x="170.4" y="131.9">5</text>
<text x="170.4" y="129.4">6</text>
<text x="153.9" y="134.4">3</text>
<text x="156" y="133.2">GND</text>
<text x="156" y="135.7">I/O2</text>
<text x="164.4" y="133.2">VBUS</text>
<text x="165.9" y="135.7">I/O2</text>
<text x="170.4" y="134.4">4</text>
<text x="291.1" y="149.7">1</text>
<text x="310.1" y="149.7">8</text>
<text x="291.1" y="152.2">2</text>
<text x="291.1" y="154.8">3</text>
<text x="293.2" y="150.9">FB</text>
<text x="293.2" y="153.5">PG</text>
<text x="303.8" y="150.9">SGND</text>
<text x="306.5" y="153.5">EN</text>
<text x="310.1" y="154.8">6</text>
<text x="310.1" y="152.2">7</text>
<text x="291.1" y="157.3">4</text>
<text x="293.2" y="156">VIN</text>
<text x="293.2" y="158.6">PGND</text>
<text x="300.3" y="161.6" transform="rotate(-90 300.3 161.6)">9</text>
<text x="301.3" y="160.1" transform="rotate(-90 301.3 160.1)">EP</text>
<text x="306.4" y="158.6">NC</text>
<text x="306.8" y="156">LX</text>
<text x="310.1" y="157.3">5</text>
<text x="151.4" y="172.5">4</text>
<text x="153.5" y="173.8">VCC</text>
<text x="165.8" y="173.8">BAT</text>
<text x="170.4" y="172.5">3</text>
<text x="151.4" y="177.6">5</text>
<text x="153.5" y="178.9">PROG</text>
<text x="164" y="178.9">CHRG</text>
<text x="165.3" y="176.3">GND</text>
<text x="170.4" y="177.6">1</text>
<text x="170.4" y="175.1">2</text>
<text x="188.3" y="225.6">1</text>
<text x="192.7" y="226.7">D_1</text>
<text x="200.5" y="226.7">D_3</text>
<text x="207.1" y="225.6">5</text>
<text x="126.1" y="228.2">1</text>
<text x="126.1" y="230.7">2</text>
<text x="126.1" y="233.3">3</text>
<text x="130.4" y="229.2">NC_1</text>
<text x="130.4" y="231.7">REF</text>
<text x="141" y="229.2">DRAIN</text>
<text x="142" y="231.7">NC_2</text>
<text x="150" y="228.2">6</text>
<text x="150" y="230.7">5</text>
<text x="150" y="233.3">4</text>
<text x="188.3" y="228.2">2</text>
<text x="188.3" y="230.7">3</text>
<text x="188.3" y="233.3">4</text>
<text x="192.7" y="229.2">D_2</text>
<text x="192.7" y="231.7">G</text>
<text x="200.5" y="229.2">D_4</text>
<text x="200.5" y="231.7">D_5</text>
<text x="207.1" y="228.2">6</text>
<text x="207.1" y="230.7">7</text>
<text x="207.1" y="233.3">8</text>
<text x="130.4" y="234.3">BIAS</text>
<text x="138.9" y="234.3">SOURCE</text>
<text x="192.7" y="234.3">S_1</text>
<text x="200.6" y="234.3">S_2</text>
<text x="124.8" y="256.1">1</text>
<text x="129.2" y="257.1">NC_1</text>
<text x="139.8" y="257.1">DRAIN</text>
<text x="148.7" y="256.1">6</text>
<text x="188.3" y="253.6">1</text>
<text x="188.3" y="256.1">2</text>
<text x="192.7" y="254.6">D_1</text>
<text x="192.7" y="257.1">D_2</text>
<text x="200.5" y="254.6">D_3</text>
<text x="200.5" y="257.1">D_4</text>
<text x="207.1" y="253.6">5</text>
<text x="207.1" y="256.1">6</text>
<text x="124.8" y="258.7">2</text>
<text x="124.8" y="261.2">3</text>
<text x="129.2" y="259.7">REF</text>
<text x="129.2" y="262.2">BIAS</text>
<text x="137.7" y="262.2">SOURCE</text>
<text x="140.8" y="259.7">NC_2</text>
<text x="148.7" y="258.7">5</text>
<text x="148.7" y="261.2">4</text>
<text x="188.3" y="258.7">3</text>
<text x="188.3" y="261.2">4</text>
<text x="192.7" y="259.7">G</text>
<text x="192.7" y="262.2">S_1</text>
<text x="200.5" y="259.7">D_5</text>
<text x="200.6" y="262.2">S_2</text>
<text x="207.1" y="258.7">7</text>
<text x="207.1" y="261.2">8</text>
<text x="339" y="292.2">Licensed under CERN-OHL-S v2</text>
<text x="340.2" y="294.2">You may use, modify, and distribute this design, including for commercial purposes,</text>
<text x="340.2" y="296.3">provided that any modifications and distributed products are released under the same license</text>
<text x="340.2" y="298.3">with complete design files.</text>
</g>
<g font-size="1.8" fill="#000080">
<text x="66.2" y="31.3">CN2</text>
<text x="322.7" y="31.3">U7</text>
<text x="135.8" y="36.4">R11</text>
<text x="294.8" y="44">C49</text>
<text x="363.3" y="44">C50</text>
<text x="152.5" y="50.4">U8</text>
<text x="67.4" y="64.4">C54</text>
<text x="139.3" y="60.5">C51</text>
<text x="192.7" y="60.5">C52</text>
<text x="208.4" y="60.5">C53</text>
<text x="68.7" y="75.8">USBC1</text>
<text x="152.5" y="73.2">U9</text>
<text x="43.1" y="80.9">R12</text>
<text x="139.3" y="83.4">C55</text>
<text x="192.7" y="83.4">C56</text>
<text x="208.4" y="83.4">C57</text>
<text x="294.8" y="85.9">U10</text>
<text x="339.2" y="92.3">U11</text>
<text x="44.3" y="99.9">R13</text>
<text x="353.2" y="101.2">C58</text>
<text x="381.1" y="101.2">C59</text>
<text x="393.8" y="101.2">C60</text>
<text x="274.4" y="106.3">C61</text>
<text x="367.2" y="102.2">R14</text>
<text x="355.7" y="115.2">R15</text>
<text x="155.1" y="126.6">D2</text>
<text x="203.3" y="139.3">C62</text>
<text x="108.1" y="149.2">R16</text>
<text x="292.2" y="146.9">U12</text>
<text x="111.6" y="155.8">R17</text>
<text x="205.6" y="155.8">R18</text>
<text x="336.7" y="153.3">U13</text>
<text x="202.1" y="164.4">R19</text>
<text x="271.9" y="166">C66</text>
<text x="350.6" y="162.1">C63</text>
<text x="364.6" y="163.2">R20</text>
<text x="378.6" y="162.1">C64</text>
<text x="391.3" y="162.1">C65</text>
<text x="152.5" y="169.8">U14</text>
<text x="115.2" y="179.9">C67</text>
<text x="215.5" y="179.9">C68</text>
<text x="228.2" y="179.9">C69</text>
<text x="353.2" y="174.8">R22</text>
<text x="141.1" y="188.8">LED1</text>
<text x="159.9" y="190.1">R23</text>
<text x="128.4" y="225.6">B1</text>
<text x="190.6" y="223.1">Q1</text>
<text x="113.2" y="229.5">R24</text>
<text x="113.2" y="242.2">R25</text>
<text x="190.6" y="251">Q2</text>
<text x="111.9" y="257.4">R26</text>
<text x="127.1" y="253.6">B2</text>
<text x="111.9" y="270.1">R27</text>
</g>
<g font-size="1.8" fill="#00f">
<text x="66.2" y="34.9">S2B-PH-SM4-TB(LF)(SN)</text>
<text x="304.9" y="35.1">PWR_ON</text>
<text x="341" y="34.4">GND</text>
<text x="45.7" y="37.7">VBAT</text>
<text x="115.7" y="39">REGEN</text>
<text x="135.8" y="41.5">100k</text>
<text x="153" y="39">VIN</text>
<text x="279.6" y="37.7">VDD3V3</text>
<text x="371.5" y="37.7">VDDA1V8</text>
<text x="167" y="46.8">GND</text>
<text x="294.8" y="46.1">10uF</text>
<text x="322.7" y="44">ETA5055V180DD1E</text>
<text x="363.3" y="46.1">10uF</text>
<text x="51.5" y="49.6">GND</text>
<text x="115.7" y="51.7">REGEN</text>
<text x="121.1" y="56.7">VIN</text>
<text x="221.6" y="56.7">VDDIO</text>
<text x="290.2" y="56">GND</text>
<text x="315.6" y="56">GND</text>
<text x="358.8" y="56">GND</text>
<text x="129.7" y="60.5">1uF</text>
<text x="152.5" y="63.1">ETA5055V330DD1E</text>
<text x="193.2" y="64.4">1uF</text>
<text x="208.4" y="62.6">1uF</text>
<text x="54.4" y="67.7">VBUS</text>
<text x="64.9" y="72">2.2uF</text>
<text x="84.5" y="68.2">GND</text>
<text x="135.3" y="71.2">GND</text>
<text x="145.4" y="71.2">GND</text>
<text x="167" y="69.7">GND</text>
<text x="188.6" y="71.2">GND</text>
<text x="203.9" y="71.2">GND</text>
<text x="115.7" y="74.5">REGEN</text>
<text x="27.3" y="83.4">GND</text>
<text x="121.1" y="79.6">VIN</text>
<text x="129.7" y="83.4">1uF</text>
<text x="221.6" y="79.6">VDDA1V8_AON</text>
<text x="43.1" y="85.9">5.1k</text>
<text x="43.2" y="89.2">USB_DN'</text>
<text x="152.5" y="85.9">ETA5055V180DD1E</text>
<text x="193.2" y="85.9">1uF</text>
<text x="208.4" y="85.4">1uF</text>
<text x="276.3" y="89.8">1V8_FB</text>
<text x="301.1" y="85.9">AP3441LSHE-7B</text>
<text x="324.5" y="87.7">GND</text>
<text x="40.8" y="92.3">USB_DP'</text>
<text x="40.8" y="94.8">USB_DN'</text>
<text x="135.3" y="94.1">GND</text>
<text x="145.4" y="94.1">GND</text>
<text x="188.6" y="94.1">GND</text>
<text x="203.9" y="94.1">GND</text>
<text x="320.2" y="92.3">PWR_ON</text>
<text x="399.4" y="94.8">VDD1V8</text>
<text x="43.3" y="96.9">USB_DP'</text>
<text x="260.8" y="99.9">VIN</text>
<text x="339.2" y="97.4">2.2uH</text>
<text x="44.3" y="105">5.1k</text>
<text x="338.5" y="107.5">1V8_FB</text>
<text x="353.2" y="103.2">22pF</text>
<text x="367.2" y="104.7">200k</text>
<text x="381.1" y="103.2">22uF</text>
<text x="393.8" y="103.2">22uF</text>
<text x="36.2" y="110.6">GND</text>
<text x="68.7" y="111.3">TYPE-C-31-M-12</text>
<text x="274.4" y="108.3">22uF</text>
<text x="301.6" y="109.3">GND</text>
<text x="338.5" y="112.6">1V8_FB</text>
<text x="269.9" y="116.9">GND</text>
<text x="287.7" y="116.9">GND</text>
<text x="376.6" y="114.4">GND</text>
<text x="389.3" y="114.4">GND</text>
<text x="64.2" y="124.6">GND</text>
<text x="346.1" y="125.8">GND</text>
<text x="355.7" y="120.2">100k</text>
<text x="136" y="130.4">USB_DP'</text>
<text x="177.9" y="130.4">USB_DP</text>
<text x="136" y="135.5">USB_DN'</text>
<text x="177.9" y="135.5">USB_DN</text>
<text x="207.1" y="132.9">VBUS</text>
<text x="130.2" y="143.6">GND</text>
<text x="155.1" y="139.3">USBLC6-2P6</text>
<text x="203.3" y="141.3">100nF</text>
<text x="298.6" y="146.9">AP3441LSHE-7B</text>
<text x="322" y="147.4">GND</text>
<text x="108.1" y="151.7">100k</text>
<text x="198.8" y="152.5">GND</text>
<text x="272.5" y="150.7">3V3_FB</text>
<text x="317.6" y="153.3">PWR_ON</text>
<text x="396.9" y="155.8">VDD3V3</text>
<text x="94.3" y="158.3">VBSEN</text>
<text x="111.6" y="160.9">100k</text>
<text x="183.4" y="158.3">VBATSEN</text>
<text x="205.6" y="160.9">56k</text>
<text x="260.8" y="160.9">VIN</text>
<text x="336.7" y="158.3">2.2uH</text>
<text x="121.3" y="166.5">GND</text>
<text x="202.1" y="167">100k</text>
<text x="214" y="165.2">GND</text>
<text x="271.9" y="168">22uF</text>
<text x="350.6" y="164.2">22pF</text>
<text x="364.6" y="165.7">91k</text>
<text x="378.6" y="164.2">22uF</text>
<text x="391.3" y="164.2">22uF</text>
<text x="97.6" y="173.6">VBUS</text>
<text x="231.8" y="173.6">VBAT</text>
<text x="336" y="168.5">3V3_FB</text>
<text x="336" y="172.3">3V3_FB</text>
<text x="267.4" y="177.9">GND</text>
<text x="282.6" y="177.9">GND</text>
<text x="299.1" y="177.9">GND</text>
<text x="353.2" y="179.9">20k</text>
<text x="374" y="175.4">GND</text>
<text x="386.7" y="175.4">GND</text>
<text x="115.7" y="183.7">4.7uF</text>
<text x="132.7" y="185.5">GND</text>
<text x="139.8" y="181.2">2k</text>
<text x="152.5" y="182.5">TP4054</text>
<text x="213.5" y="182.5">10uF</text>
<text x="227.5" y="182.5">10uF</text>
<text x="343.6" y="185.5">GND</text>
<text x="111.1" y="191.9">GND</text>
<text x="211.5" y="191.9">GND</text>
<text x="224.2" y="191.9">GND</text>
<text x="159.9" y="195.2">1k</text>
<text x="181" y="195.7">GND</text>
<text x="141.1" y="199">16-213/R6C-AQ2R2B/3T</text>
<text x="215.3" y="221.3">VBAT</text>
<text x="175.5" y="232">DG1</text>
<text x="111.9" y="235.8">100k</text>
<text x="128.4" y="239.6">DZDH0401DW-7</text>
<text x="191.9" y="239.6">PMPB15XPAX</text>
<text x="215.3" y="234.5">VIN</text>
<text x="101" y="240.1">GND</text>
<text x="128.4" y="244.7">DG1</text>
<text x="113.2" y="248.5">1M</text>
<text x="215.3" y="249.3">VBUS</text>
<text x="110.6" y="262.5">100k</text>
<text x="175.5" y="259.9">DG2</text>
<text x="215.3" y="262.5">VIN</text>
<text x="101" y="268.1">GND</text>
<text x="127.1" y="267.6">DZDH0401DW-7</text>
<text x="190.6" y="267.6">PMPB15XPAX</text>
<text x="128.4" y="272.6">DG2</text>
<text x="111.9" y="276.4">1M</text>
</g>
<text font-size="1.5" fill="#000080" x="139.8" y="176.1">R21</text>
</svg>
